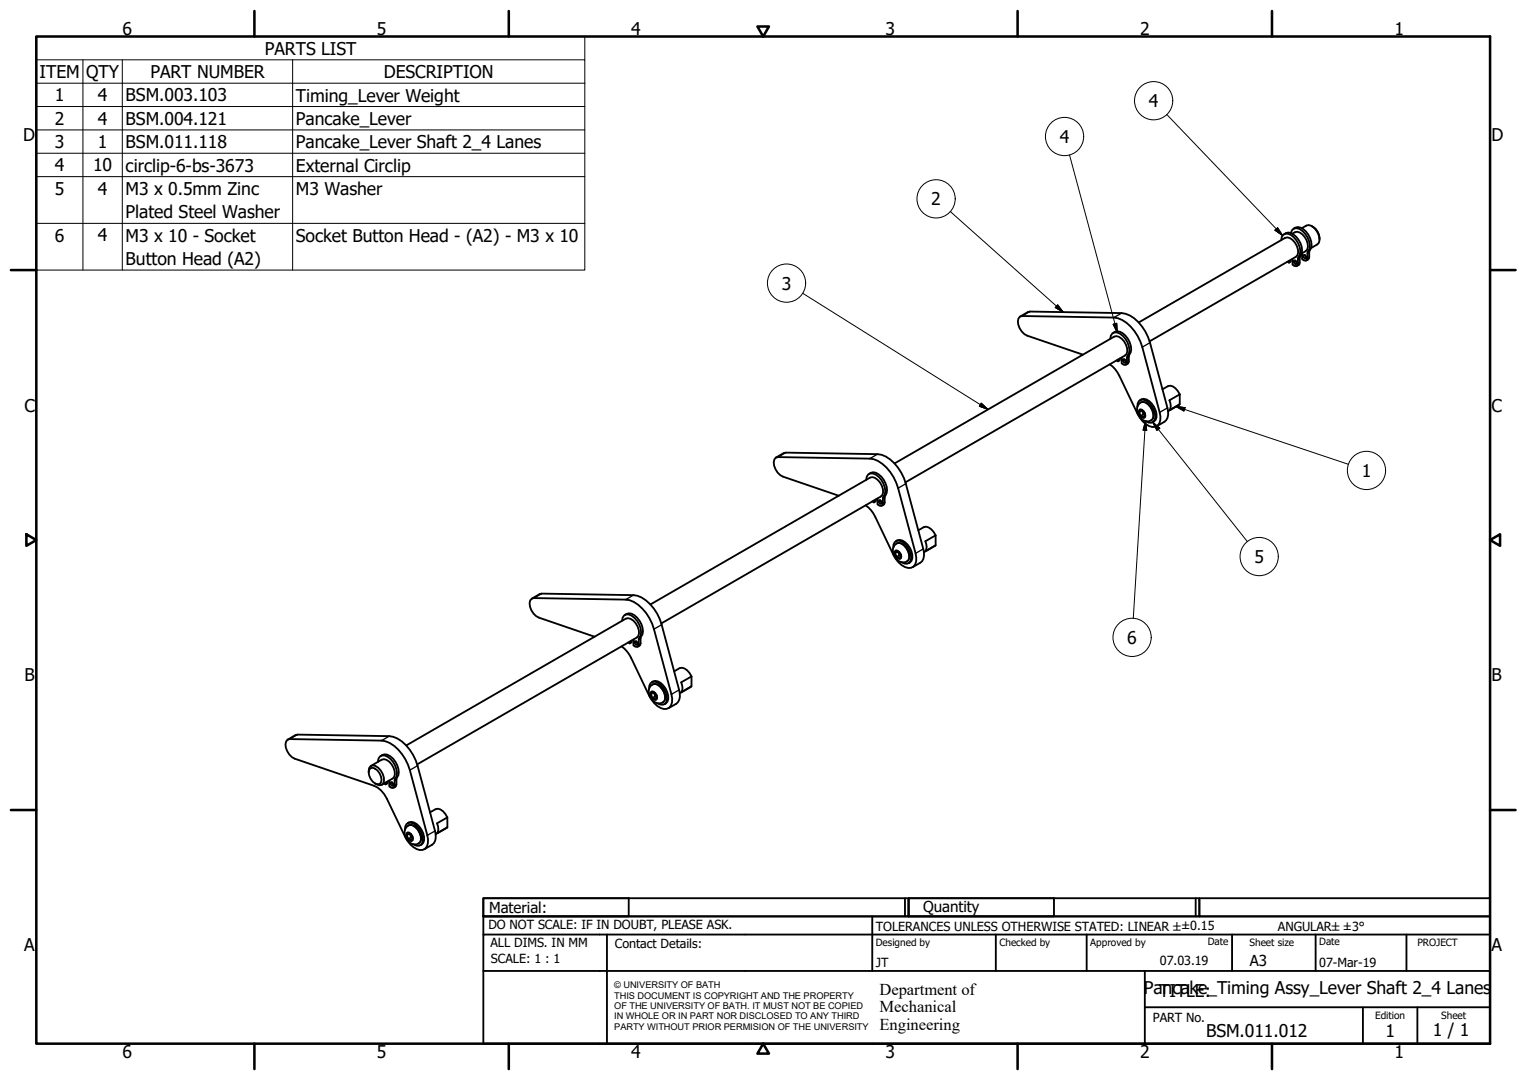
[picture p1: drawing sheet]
<svg xmlns="http://www.w3.org/2000/svg" width="420mm" height="297mm" viewBox="0 0 420 297" stroke-linecap="round" stroke-linejoin="round" font-family="sans-serif">
<!-- layer: Visible (ISO) -->
<g fill="none" stroke="#000" stroke-width=".51">
<path d="M352.5 66a1.6 1.6 0 0 1 .9-1.6 1.6 1.6 0 0 1 1.8 .2 5.5 5.5 0 0 1 2.5 5.4 2.78 2.78 0 0 0-.6 2.5l-.1 .5-.4 .2-1-.4v-1.6M353.3 64.4a1.94 1.94 0 0 1 2.6 .1 5.3 5.3 0 0 1 2.2 5.2l-.3 .6M354.7 71.7v.5M355.2 71.5v.5l-.5 .2-.5-.2M355.2 64.1a1.52 1.52 0 0 1 2.3-1.1 5.4 5.4 0 0 1 2.8 5.4 2.84 2.84 0 0 0-.6 2.6l-.1 .5-.4 .2-.9-.4v-1.6M355.6 64.3a1.86 1.86 0 0 1 2.7 .1 4.2 4.2 0 0 1 1.4 4.2l-1.5 1.1M355.9 62.9a1.96 1.96 0 0 1 2.6 .1 4.8 4.8 0 0 1 1.7 6.4v1.7l-.7 .6M356.1 71.6l.6 .4v.7l-.6-.4zM356.5 71.7l.3 .6M357.8 70.4l-.1 .1M357.8 70.3l-.1 .3a3.2 3.2 0 0 1-.4 2.3l-.5 .3M358.2 62.8l1.3-.8a2.34 2.34 0 0 1 2.7 1.3 3.6 3.6 0 0 1 .7 3.5l-2.1 1.4"/>
<path d="M358.7 70.1l.6 .3v.7l-.6-.3zM359.1 70.2l.3 .6M361 62.2a3.9 3.9 0 0 1 2.1 3.7M280.7 87.1l2.7-1.4 25.2 .4a9 9 0 0 1 6.6 5.1l1.2 3 4.8 18a3.5 3.5 0 0 1-.8 3.8l-2.1 1.2M298 97.5l-15.4-5.2a4.2 4.2 0 0 1-2.4-4.7l.4-.5 .7-.2 25.2 .4a9 9 0 0 1 6.6 5.2l1.2 3 4.8 17.9a3.1 3.1 0 0 1-1.2 4 5.3 5.3 0 0 1-4.9-3.6l-5-10.5a7.8 7.8 0 0 0-2.6-3.1M305.5 93.2a1.59 1.59 0 0 1 .8-1.7 1.59 1.59 0 0 1 1.8 .3 5.4 5.4 0 0 1 2.5 5.3 2.85 2.85 0 0 0-.5 2.6l-.1 .5-.4 .2-1-.4v-1.7M306.3 91.6a1.96 1.96 0 0 1 2.6 0 5.4 5.4 0 0 1 2.2 5.3 2.63 2.63 0 0 0-.5 2.5l-.1 .4-.7 .5M307.2 99.2l.4 .2M308.1 98.6v.5l-.5 .3v-.5M309.1 98.8l.6 .3v.7l-.6-.4zM309.4 98.8l.4 .6M313.3 88.7l40.3-23.3a2.34 2.34 0 0 1 2.7 1.3 3.7 3.7 0 0 1 .7 3.5l-.4 .4-40.3 23.3"/>
<path d="M312.9 111.9l.1-.9 .4-.7a1.93 1.93 0 0 1 2.7 .5 5 5 0 0 1 1.7 4.6l-.4 .6-.6 .3-.7-.1-.8-.3M313.4 111.1a1.59 1.59 0 0 1 2.5 .1 3.9 3.9 0 0 1 1.3 3.9 2.32 2.32 0 0 1-3.9-.8 2.76 2.76 0 0 1 .1-3.2zM313.7 110.1a1.85 1.85 0 0 1 2.5 .2 4.8 4.8 0 0 1 1.8 5.2l-.8 .6M313.8 112.7l.8 .4 .5 1.1-.4 .6-.8-.4-.5-1zM314.2 112.9l.4 1.1M314.2 112.9h.1M314.2 112.9l-.8 .5M314.6 114l-.7 .4M314.6 114l.4 .1M319.8 107.1l1.6-.9a2.32 2.32 0 0 1 2.7 1.4l.5 .9M321.8 110.1l2.8-1.6v2.7l-2.8 1.6a2.76 2.76 0 0 0 0-2.7zM324.6 111.2l-3.2 1.9"/>
<path d="M213.5 125.8l2.1-1.2 .6-.1 25.2 .4a9 9 0 0 1 6.6 5.1l1.2 3 4.8 18a3.5 3.5 0 0 1-.8 3.8l-2.1 1.2M230.8 136.3l-15.4-5.2a4.2 4.2 0 0 1-2.3-4.7l.4-.5 .6-.2 25.2 .4a9.1 9.1 0 0 1 6.6 5.1l1.2 3.1 4.8 17.9a3.1 3.1 0 0 1-1.2 4 5.3 5.3 0 0 1-4.9-3.7l-5-10.4a7.5 7.5 0 0 0-2.6-3.1M238.3 132a1.6 1.6 0 0 1 .8-1.7 1.6 1.6 0 0 1 1.9 .2 4.8 4.8 0 0 1 1.9 6.6v1.4l-.1 .4-.4 .3-1-.4v-1.7M239.1 130.4a1.94 1.94 0 0 1 2.6 0 5.4 5.4 0 0 1 2.2 5.3 2.68 2.68 0 0 0-.5 2.5v.4l-.8 .5M240 137.9l.5 .3M241 137.4v.5l-.5 .3v-.5M241.9 137.5l.6 .4v.7l-.6-.4zM242.3 137.6l.3 .6M246.1 127.5l60.5-34.9a2.37 2.37 0 0 1 2.7 1.3 3.7 3.7 0 0 1 .7 3.4l-.4 .5-60.5 34.9M245.8 150.7a1.53 1.53 0 0 1 .6-1.8 1.53 1.53 0 0 1 1.8 .1 5 5 0 0 1 2.4 5.2 1.51 1.51 0 0 1-2.5 .5M246.2 149.9a1.64 1.64 0 0 1 2.6 0 3.2 3.2 0 0 1 .9 4.5 2.68 2.68 0 0 1-3.9-2.1 2.37 2.37 0 0 1 .4-2.4zM246.5 148.9a1.87 1.87 0 0 1 2.5 .2 4.7 4.7 0 0 1 1.8 5.1l-.8 .7"/>
<path d="M246.6 151.5l.8 .4 .5 1.1-.4 .6-.8-.4-.4-1.1zM247 151.7l.4 1.1M247 151.7h.1M247 151.7l-.7 .4M247.4 152.8l-.7 .4M247.4 152.8l.5 .1M252.7 145.9l1.5-.9a2.42 2.42 0 0 1 2.7 1.3l.5 .9M254.6 148.9l2.8-1.7 .1 2.8-2.9 1.6a2.72 2.72 0 0 0 0-2.7zM257.5 150l-3.3 1.9M146.3 164.6l2.7-1.3 25.3 .4a9.1 9.1 0 0 1 6.5 5.1l1.3 3 4.8 17.9a3.5 3.5 0 0 1-.8 3.9l-2.2 1.2M163.6 175.1l-15.3-5.2a4.2 4.2 0 0 1-2.4-4.8l.4-.4 .6-.2 25.3 .4a9 9 0 0 1 6.5 5.1l1.2 3 4.8 18a3.1 3.1 0 0 1-1.2 4 5.2 5.2 0 0 1-4.9-3.7l-5-10.4a7.8 7.8 0 0 0-2.6-3.1M171.2 170.8a1.59 1.59 0 0 1 .8-1.7 1.59 1.59 0 0 1 1.8 .2 5.5 5.5 0 0 1 2.5 5.4 2.74 2.74 0 0 0-.6 2.5l-.1 .5-.3 .2-1-.4v-1.6"/>
<path d="M171.9 169.1a2.29 2.29 0 0 1 3.4 .8 4.4 4.4 0 0 1 1 5.7l-.1 1.7-.7 .6M172.8 176.7l.5 .3M173.8 176.2v.5l-.5 .3v-.5M174.7 176.3l.6 .4v.7l-.6-.4zM175.1 176.4l.3 .6M179 166.3l60.4-34.9a2.34 2.34 0 0 1 2.7 1.3 3.7 3.7 0 0 1 .7 3.4l-.4 .5-60.4 34.9M178.6 189.4a1.54 1.54 0 0 1 .6-1.7 1.54 1.54 0 0 1 1.8 .1 5.1 5.1 0 0 1 2.4 5.2 1.53 1.53 0 0 1-2.5 .4M179 188.7a1.62 1.62 0 0 1 2.6 0 3.9 3.9 0 0 1 1.3 4 2.33 2.33 0 0 1-3.9-.8 2.85 2.85 0 0 1 0-3.2zM179.1 190.9l.7-.4 .5 1M179.3 187.6a1.89 1.89 0 0 1 2.5 .3 4.8 4.8 0 0 1 1.8 5.1l-.8 .7M179.5 190.3l.8 .4 .4 1.1-.3 .6-.9-.4-.4-1.1zM180.3 191.5l-.8 .5"/>
<path d="M180.3 191.5l.4 .2M185.5 184.6l1.5-.8a2.42 2.42 0 0 1 2.7 1.3l.6 .9M187.4 187.7l2.9-1.7v2.8l-2.8 1.6a2.77 2.77 0 0 0-.1-2.7zM190.3 188.8l-3.3 1.9M79.1 203.4l.6-.1 25.3 .4a9 9 0 0 1 6.5 5.1l1.3 3 4.8 18a3.2 3.2 0 0 1-1.3 4 5.3 5.3 0 0 1-4.9-3.7l-5-10.4a6.9 6.9 0 0 0-3.5-3.6l-21.8-7.4a4.3 4.3 0 0 1-2.4-4.8zM79.2 203.4l2.7-1.4 25.2 .5a9 9 0 0 1 6.5 5.1l1.3 3 4.8 17.9a3.5 3.5 0 0 1-.8 3.9l-2.1 1.2M101.5 212.4a1.41 1.41 0 0 1 .3-1.5 1.41 1.41 0 0 1 1.5-.2 4.2 4.2 0 0 1 2.2 4.8 1.51 1.51 0 0 1-2.3 0M102 211.3a2.15 2.15 0 0 1 2.5 1.4 2.16 2.16 0 0 1 0 2.9 2.21 2.21 0 0 1-2.5-1.4 2.23 2.23 0 0 1 0-2.9zM102.1 210.7l2.9-1.8a2.37 2.37 0 0 1 2.8 1.3 3.7 3.7 0 0 1 .7 3.5l-.5 .4-2.9 1.7M104 209.5a1.6 1.6 0 0 1 .8-1.6 1.6 1.6 0 0 1 1.8 .2 5.4 5.4 0 0 1 2.5 5.4 2.78 2.78 0 0 0-.5 2.5l-.2 .5-.3 .2-1-.4v-1.6M104.8 207.9a1.96 1.96 0 0 1 2.6 .1 5.4 5.4 0 0 1 2.2 5.2 2.63 2.63 0 0 0-.5 2.5l-.1 .4-.7 .6M105.7 215.5l.4 .2"/>
<path d="M106.6 215v.5l-.5 .2v-.5M107.5 215.1l.6 .4v.7l-.6-.4zM107.9 215.2l.3 .6M111.8 205l60.4-34.9a2.41 2.41 0 0 1 2.7 1.3 3.6 3.6 0 0 1 .7 3.5l-.4 .5-60.4 34.8M111.4 228.2l.1-.9a1.44 1.44 0 0 1 2.3-.7 5.1 5.1 0 0 1 2.4 5.2l-.4 .5-.5 .3h-.8l-.8-.4M111.8 227.5a1.62 1.62 0 0 1 2.6 0 4 4 0 0 1 1.3 4 2.32 2.32 0 0 1-3.9-.8 2.76 2.76 0 0 1 0-3.2zM112.1 226.4a1.86 1.86 0 0 1 2.5 .2 4.8 4.8 0 0 1 1.9 5.2l-.8 .7M112.3 229.1l.8 .4 .4 1-.3 .7-.8-.5-.5-1zM112.6 229.3l.5 1M112.6 229.3h.1M112.6 229.3l-.7 .4M113.1 230.3l-.7 .4"/>
<path d="M113.1 230.3l.4 .2M118.3 223.4l1.5-.8a2.33 2.33 0 0 1 2.8 1.3l.5 .9M120.2 226.4l2.9-1.6v2.7l-2.8 1.7a2.76 2.76 0 0 0-.1-2.8zM123.1 227.5l-3.2 2"/>
</g>
<!-- layer: Visible Narrow (ISO) -->
<g fill="none" stroke="#000" stroke-width=".36">
<path d="M357.6 72.2l-.5 .3M357.6 70.9l-.5 .3M357.8 70.3l-.5 .3M360.2 69.4l-.5 .3M360.2 70.7l-.5 .3M360.4 68.8l-.5 .3M283.4 85.7l-2.1 1.2M308.6 86.1l-2.1 1.2M310.6 98.1l-.5 .2M310.6 99.4l-.5 .3M310.8 97.5l-.5 .3M316.4 94.2l-2.1 1.3"/>
<path d="M313.4 112.7l.3-.2a1.77 1.77 0 0 1 1.4 2.3l-.3 .2a1.81 1.81 0 0 1-1.4-2.3zM313.9 110.7a2.24 2.24 0 0 1 2.5 1.2 3.5 3.5 0 0 1 .7 3.3l-.4 .4M321.2 112.2l-2.1 1.2M216.2 124.5l-2.1 1.2M241.4 124.9l-2.1 1.2M243.4 136.8l-.5 .3M243.4 138.2l-.5 .3M243.6 136.3l-.5 .3M249.2 133l-2.1 1.3M246.2 151.5l.3-.2a1.79 1.79 0 0 1 1.5 2.3l-.4 .2a1.79 1.79 0 0 1-1.4-2.3zM246.7 149.5a2.29 2.29 0 0 1 2.6 1.2 3.5 3.5 0 0 1 .6 3.3l-.4 .4M254 151l-2.1 1.2"/>
<path d="M149 163.3l-2.1 1.2M174.3 163.7l-2.1 1.2M176.3 175.6l-.6 .3M176.3 177l-.6 .2M176.4 175.1l-.5 .2M182.1 171.8l-2.2 1.2M179 190.3l.4-.2a1.78 1.78 0 0 1 1.4 2.3l-.4 .2a1.77 1.77 0 0 1-1.4-2.3zM179.5 188.3a2.2 2.2 0 0 1 2.6 1.2 2.9 2.9 0 0 1 .3 3.7M186.9 189.7l-2.2 1.3M81.9 202l-2.2 1.3M107.1 202.5l-2.1 1.2M109.1 214.4l-.5 .3"/>
<path d="M109.1 215.7l-.5 .3M109.2 213.8l-.4 .3M114.9 210.6l-2.1 1.2M111.8 229.1l.4-.2a1.79 1.79 0 0 1 1.4 2.2l-.3 .3a1.81 1.81 0 0 1-1.5-2.3zM112.3 227.1a2.24 2.24 0 0 1 2.6 1.2 3.6 3.6 0 0 1 .7 3.3l-.4 .4M119.7 228.5l-2.1 1.3"/>
</g>
<!-- layer: Visible (ISO) -->
<circle cx="179.8" cy="190.5" r=".25" fill="#000"/>
<!-- layer: Symbol (ISO) -->
<g fill="none" stroke="#000" stroke-width=".28">
<path d="M10 16.5v-6.5h150.9v6.5M10 16.5h150.9v6.4M10 16.5v57.8h150.9v-51.4M22.8 16.5v57.8M33.7 16.5v57.8M80.5 16.5v57.8M10 22.9h150.9M10 29.3h150.9M10 35.7h150.9M321 31.5l31.9 33.3M10 42.1h150.9M10 48.6h150.9"/>
<path d="M261.5 58.2l31.1 27.7M294.3 42.6l13.1 48.9M10 61.4h150.9M350.8 63.3l.7-.7 1.4 2.2zM220.9 80.7l51 31.9M291 83.8l1.6 2.1-2.2-1.3zM306.3 89.2l1-.3 .1 2.6zM270 110.9l1.9 1.7-2.4-.9zM315.2 115.8l.3 2.6-1-.1zM315.2 115.8l-3.4 54.3M317.2 116.1l1.9 1.7-.8 .6zM317.2 116.1l26 32.9"/>
<path d="M323.6 111.8l2.5 .3-.3 1zM323.6 111.8l47.4 15.9"/>
<circle cx="292.9" cy="37.5" r="5.3"/>
<circle cx="317.4" cy="27.7" r="5.3"/>
<circle cx="257.6" cy="54.7" r="5.3"/>
<circle cx="216.4" cy="77.9" r="5.3"/>
<circle cx="376" cy="129.4" r="5.3"/>
<circle cx="346.5" cy="153.1" r="5.3"/>
<circle cx="311.5" cy="175.3" r="5.3"/>
</g>
<!-- layer: Border (ISO) -->
<g fill="none" stroke="#000" stroke-width=".7">
<path d="M10 10h400v277h-400zM70 3v7M140 3v7M208.4 7.3h3.2l-1.6 2.7zM280 3v7M350 3v7M3 74.3h7M410 74.3h7M7.3 146.9l2.7 1.6-2.7 1.6zM410 148.5l2.7-1.6v3.2zM3 222.8h7M410 222.8h7"/>
<path d="M70 287v7M140 287v7M210 287l1.6 2.8h-3.2zM280 287v7M350 287v7"/>
</g>
<!-- layer: Title (ISO) -->
<g fill="none" stroke="#000" stroke-width=".51">
<path d="M133 247h40v5h-40zM133 247h117v5h-117zM133 257v-5h277v5M133 257h277v30h-277zM167 257v30M240 252v15M249 247v5M250 247h40v5h-40zM250 247h80v5h-80zM274 257v10M299 257v10M329 247v5"/>
<path d="M330 247h80v5h-80zM339 257v10M362 257v10M387 257v10M133 267h277M315 277h95M315 267v20M375 277v10M390 277v10"/>
</g>
<!-- layer: Symbol (ISO) -->
<g fill="#000" stroke="#000" stroke-width=".28">
<path d="M350.8 63.3l2.1 1.5zM350.8 63.3l.7-.7 1.4 2.2zM290.4 84.6l2.2 1.3zM291 83.8l1.6 2.1-2.2-1.3zM306.3 89.2l1.1 2.3zM306.3 89.2l1-.3 .1 2.6zM269.5 111.7l2.4 .9zM270 110.9l1.9 1.7-2.4-.9zM315.2 115.8l.3 2.6zM315.2 115.8l.3 2.6-1-.1zM317.2 116.1l1.9 1.7zM317.2 116.1l1.9 1.7-.8 .6z"/>
<path d="M323.6 111.8l2.5 .3zM323.6 111.8l2.5 .3-.3 1z"/>
</g>
<g font-size="4.8">
<text x="33.7" y="9.6">6</text>
<text x="103.7" y="9.6">5</text>
<text x="173.7" y="9.6">4</text>
<text x="243.7" y="9.6">3</text>
<text x="313.7" y="9.6">2</text>
<text x="383.7" y="9.6">1</text>
<text x="72.9" y="15">PARTS LIST</text>
<text x="10.9" y="21.4">ITEM</text>
<text x="23.7" y="21.5">QTY</text>
<text x="41.4" y="21.4">PART NUMBER</text>
<text x="105.6" y="21.5">DESCRIPTION</text>
<text x="15.1" y="27.9">1</text>
<text x="26.9" y="27.8">4</text>
<text x="34.6" y="27.9">BSM.003.103</text>
<text x="81.4" y="27.9">Timing_Lever Weight</text>
<text x="316.1" y="29.4">4</text>
<text x="15.1" y="34.3">2</text>
<text x="26.9" y="34.3">4</text>
<text x="34.6" y="34.3">BSM.004.121</text>
<text x="81.4" y="34.3">Pancake_Lever</text>
<text x="6.3" y="38.9">D</text>
<text x="15.1" y="40.7">3</text>
<text x="26.9" y="40.7">1</text>
<text x="34.6" y="40.7">BSM.011.118</text>
<text x="81.4" y="40.8">Pancake_Lever Shaft 2_4 Lanes</text>
<text x="291.6" y="39.3">4</text>
<text x="410.4" y="38.9">D</text>
<text x="15.1" y="47.1">4</text>
<text x="25.6" y="47.1">10</text>
<text x="34.6" y="47.2">circlip-6-bs-3673</text>
<text x="81.4" y="47.2">External Circlip</text>
<text x="15.1" y="53.5">5</text>
<text x="26.9" y="53.5">4</text>
<text x="34.6" y="53.6">M3 x 0.5mm Zinc</text>
<text x="81.4" y="53.6">M3 Washer</text>
<text x="34.6" y="60">Plated Steel Washer</text>
<text x="256.2" y="56.5">2</text>
<text x="15.1" y="66.4">6</text>
<text x="26.9" y="66.4">4</text>
<text x="34.6" y="66.5">M3 x 10 - Socket</text>
<text x="81.4" y="66.5">Socket Button Head - (A2) - M3 x 10</text>
<text x="34.6" y="72.9">Button Head (A2)</text>
<text x="215.1" y="79.7">3</text>
<text x="6.7" y="113.2">C</text>
<text x="410.4" y="113.2">C</text>
<text x="374.7" y="131.1">1</text>
<text x="345.2" y="154.8">5</text>
<text x="310.2" y="177.1">6</text>
<text x="6.8" y="187.4">B</text>
<text x="410.4" y="187.4">B</text>
<text x="6.7" y="261.7">A</text>
<text x="410.4" y="261.7">A</text>
<text x="314.7" y="273.4">PaTnIcTaLkEe:_Timing Assy_Lever Shaft 2_4 Lanes</text>
<text x="331.9" y="285.3">BSM.011.012</text>
<text x="381.2" y="285.3">1</text>
<text x="394.2" y="285">1 / 1</text>
<text x="33.7" y="291">6</text>
<text x="103.7" y="290.9">5</text>
<text x="173.7" y="290.9">4</text>
<text x="243.7" y="291">3</text>
<text x="313.7" y="291">2</text>
<text x="383.7" y="290.9">1</text>
</g>
<g font-size="4.6">
<text x="242" y="273.7">Department of</text>
<text x="242" y="278.4">Mechanical</text>
<text x="242" y="283.2">Engineering</text>
</g>
<g font-size="4.1">
<text x="134.6" y="251.1">Material:</text>
<text x="254" y="250.8">Quantity</text>
<text x="343.9" y="265.6">A3</text>
</g>
<g font-size="3.5">
<text x="134.4" y="255.6">DO NOT SCALE: IF IN DOUBT, PLEASE ASK.</text>
<text x="241" y="256">TOLERANCES UNLESS OTHERWISE STATED: LINEAR ±±0.15</text>
<text x="351.6" y="256">ANGULAR±±3°</text>
<text x="134.9" y="260.6">ALL DIMS. IN MM</text>
<text x="169.2" y="260.6">Contact Details:</text>
<text x="135.1" y="264.8">SCALE: 1 : 1</text>
<text x="241" y="266">JT</text>
<text x="319.2" y="265.5">07.03.19</text>
<text x="363" y="266">07-Mar-19</text>
<text x="317.2" y="281.2">PART No.</text>
</g>
<g font-size="2.8">
<text x="241" y="260.1">Designed by</text>
<text x="275" y="260.1">Checked by</text>
<text x="300" y="260.1">Approved by</text>
<text x="332.3" y="260">Date</text>
<text x="343.8" y="260.1">Sheet size</text>
<text x="363" y="260">Date</text>
<text x="390" y="260.1">PROJECT</text>
<text x="378.4" y="280.1">Edition</text>
<text x="396.6" y="280.1">Sheet</text>
</g>
<g font-size="2.5">
<text x="169" y="271.9">© UNIVERSITY OF BATH</text>
<text x="169" y="274.7">THIS DOCUMENT IS COPYRIGHT AND THE PROPERTY</text>
<text x="169" y="277.5">OF THE UNIVERSITY OF BATH. IT MUST NOT BE COPIED</text>
<text x="169" y="280.4">IN WHOLE OR IN PART NOR DISCLOSED TO ANY THIRD</text>
<text x="169" y="283.2">PARTY WITHOUT PRIOR PERMISION OF THE UNIVERSITY</text>
</g>
</svg>
